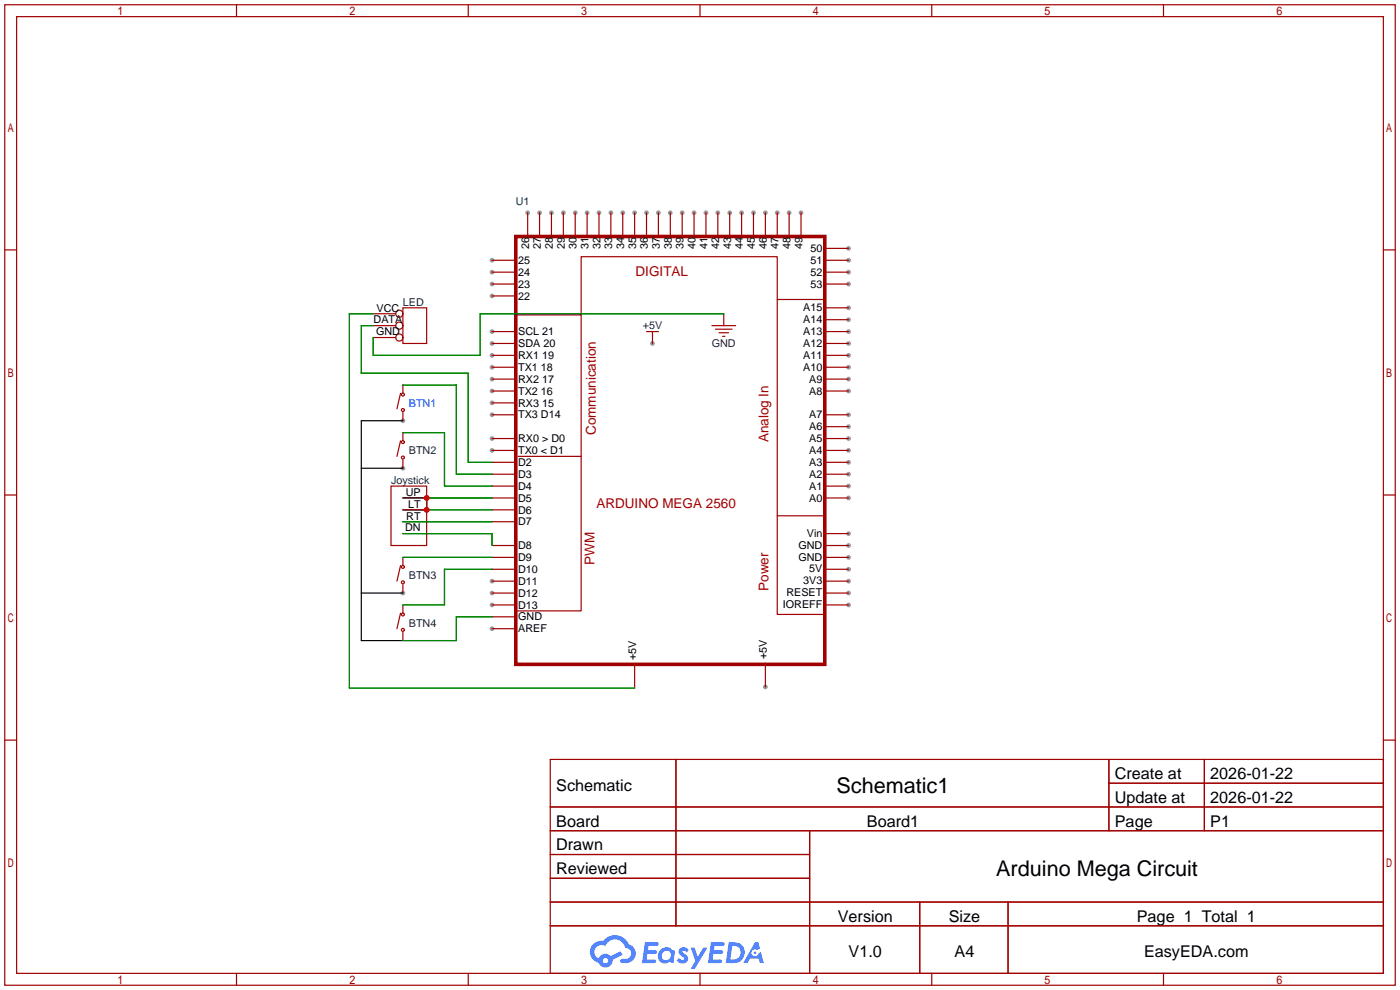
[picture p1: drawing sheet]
<svg xmlns="http://www.w3.org/2000/svg" width="299mm" height="212mm" viewBox="0 0 299 212" stroke-linecap="round" stroke-linejoin="round" font-family="sans-serif">
<g fill="#999">
<circle cx="181.4" cy="106.4" r=".51"/>
<circle cx="181.4" cy="103.9" r=".51"/>
<circle cx="181.4" cy="101.3" r=".51"/>
<circle cx="181.4" cy="98.8" r=".51"/>
<circle cx="181.4" cy="96.3" r=".51"/>
<circle cx="181.4" cy="93.7" r=".51"/>
<circle cx="181.4" cy="91.2" r=".51"/>
<circle cx="181.4" cy="88.6" r=".51"/>
<circle cx="181.4" cy="83.6" r=".51"/>
<circle cx="181.4" cy="81" r=".51"/>
<circle cx="181.4" cy="78.5" r=".51"/>
<circle cx="181.4" cy="75.9" r=".51"/>
<circle cx="181.4" cy="73.4" r=".51"/>
<circle cx="181.4" cy="70.9" r=".51"/>
<circle cx="181.4" cy="68.3" r=".51"/>
<circle cx="181.4" cy="65.8" r=".51"/>
<circle cx="105.2" cy="70.9" r=".51"/>
<circle cx="105.2" cy="73.4" r=".51"/>
<circle cx="105.2" cy="75.9" r=".51"/>
<circle cx="105.2" cy="78.5" r=".51"/>
<circle cx="105.2" cy="81" r=".51"/>
<circle cx="105.2" cy="83.6" r=".51"/>
<circle cx="105.2" cy="86.1" r=".51"/>
<circle cx="105.2" cy="88.6" r=".51"/>
<circle cx="105.2" cy="93.7" r=".51"/>
<circle cx="105.2" cy="96.3" r=".51"/>
<circle cx="105.2" cy="124.2" r=".51"/>
<circle cx="181.4" cy="116.6" r=".51"/>
<circle cx="181.4" cy="119.1" r=".51"/>
<circle cx="181.4" cy="121.7" r=".51"/>
<circle cx="181.4" cy="124.2" r=".51"/>
<circle cx="181.4" cy="126.7" r=".51"/>
<circle cx="181.4" cy="129.3" r=".51"/>
<circle cx="105.2" cy="58.2" r=".51"/>
<circle cx="105.2" cy="134.4" r=".51"/>
<circle cx="105.2" cy="129.3" r=".51"/>
<circle cx="105.2" cy="126.7" r=".51"/>
<circle cx="105.2" cy="60.7" r=".51"/>
<circle cx="105.2" cy="55.6" r=".51"/>
<circle cx="112.8" cy="45.5" r=".51"/>
<circle cx="115.3" cy="45.5" r=".51"/>
<circle cx="117.9" cy="45.5" r=".51"/>
<circle cx="181.4" cy="60.7" r=".51"/>
<circle cx="181.4" cy="55.6" r=".51"/>
<circle cx="181.4" cy="53.1" r=".51"/>
<circle cx="130.6" cy="45.5" r=".51"/>
<circle cx="133.1" cy="45.5" r=".51"/>
<circle cx="135.6" cy="45.5" r=".51"/>
<circle cx="138.2" cy="45.5" r=".51"/>
<circle cx="140.7" cy="45.5" r=".51"/>
<circle cx="143.3" cy="45.5" r=".51"/>
<circle cx="145.8" cy="45.5" r=".51"/>
<circle cx="148.3" cy="45.5" r=".51"/>
<circle cx="150.9" cy="45.5" r=".51"/>
<circle cx="153.4" cy="45.5" r=".51"/>
<circle cx="156" cy="45.5" r=".51"/>
<circle cx="158.5" cy="45.5" r=".51"/>
<circle cx="161" cy="45.5" r=".51"/>
<circle cx="120.4" cy="45.5" r=".51"/>
<circle cx="122.9" cy="45.5" r=".51"/>
<circle cx="171.2" cy="45.5" r=".51"/>
<circle cx="168.7" cy="45.5" r=".51"/>
<circle cx="166.1" cy="45.5" r=".51"/>
<circle cx="125.5" cy="45.5" r=".51"/>
<circle cx="128" cy="45.5" r=".51"/>
<circle cx="163.6" cy="45.5" r=".51"/>
<circle cx="105.2" cy="63.2" r=".51"/>
<circle cx="181.4" cy="58.2" r=".51"/>
<circle cx="181.4" cy="114" r=".51"/>
<circle cx="163.6" cy="146.8" r=".51"/>
<circle cx="86.1" cy="89.9" r=".51"/>
<circle cx="86.1" cy="100.1" r=".51"/>
<circle cx="86.1" cy="126.7" r=".51"/>
<circle cx="139.4" cy="73.4" r=".51"/>
</g>
<g fill="none" stroke="#a10000" stroke-width=".25">
<path d="M1 1h297.2v209.6h-297.2zM3.6 3.6h292.1v204.4h-292.1zM50.5 1v2.6M100.1 1v2.6M149.6 1v2.6M199.1 1v2.6M248.7 1v2.6M1 53.4h2.6M295.7 53.4h2.5M1 105.8h2.6M295.7 105.8h2.5M1 158.2h2.6"/>
<path d="M295.7 158.2h2.5M117.6 162.3h178.1v45.7h-178.1zM117.6 172.5h178.1M117.6 177.5h178.1M144.5 162.3v35.6M173 177.5v30.5M237 162.3v15.2M237 167.4h58.7M257.4 162.3v15.2M117.6 182.6h55.4M117.6 192.8h178.1M117.6 187.7h55.4"/>
<path d="M117.6 197.9h178.1M196.6 192.8v15.2M215.4 192.8v15.2M50.5 208v2.6M100.1 208v2.6M149.6 208v2.6M199.1 208v2.6M248.7 208v2.6"/>
</g>
<g fill="#5487ff">
<path d="M145.3 202.7a1.3 1.3 0 0 1 1.9 .3l-.4 .6a.54 .54 0 0 0-.9-.2l.1 .2a1.34 1.34 0 0 1 .9 1.8 1.47 1.47 0 0 1-2.3-.1l.5-.6 .8 .5a.31 .31 0 0 0 .4-.3 .31 .31 0 0 0-.3-.4 1.12 1.12 0 0 1-.7-1.8z"/>
<path d="M147.6 202.5h.9l.6 2 1.2-2h.9l-2.7 4.6h-.9l1-1.7z"/>
<path d="M137.8 201.4h1.7a1.31 1.31 0 0 1 1.2 .2 .4 .4 0 0 1-.3 .5l-1.8 .1-.1 .9h1.6a.4 .4 0 0 1 .4 .4 .4 .4 0 0 1-.5 .4h-1.6l-.2 1.2h1.4a.46 .46 0 0 1 .5 0 .46 .46 0 0 1 .1 .5l-.4 .2h-2.6z"/>
<path d="M151.9 201.4h1.7a1.32 1.32 0 0 1 1.2 .2 .39 .39 0 0 1-.3 .5l-1.8 .1-.1 .9h1.6a.4 .4 0 0 1 .4 .4 .4 .4 0 0 1-.4 .4h-1.7l-.2 1.2h1.4a.46 .46 0 0 1 .5 0 .46 .46 0 0 1 .1 .5l-.4 .2h-2.6z"/>
<path d="M161.3 201.4h.8l.3 1.3-.6 .4a.75 .75 0 0 0-1.1 .3 .75 .75 0 0 0 .5 1 .75 .75 0 0 0 .9-.7l.5-.2 .6 2.3h-.8l-.3-.9h-1.8l-.5 .9h-1z"/>
<path d="M155.7 201.4l-.6 4.4h1.5a2.27 2.27 0 0 0 2.6-2.2 2.27 2.27 0 0 0-2.7-2.2zM156.5 202.1a1.5 1.5 0 0 1 1.8 1.6 1.5 1.5 0 0 1-1.9 1.4h-.3z"/>
<path d="M141.2 203a1.6 1.6 0 0 0-.3 2.3 1.6 1.6 0 0 0 2.3 .2l.7 .3 .3-2.4-.1-.3-.5-.1a1.58 1.58 0 0 0-2.4 0zM141.8 203.5a.98 .98 0 0 1 1.6 .4 .98 .98 0 0 1-1.1 1.3 .94 .94 0 0 1-.9-.7 .94 .94 0 0 1 .4-1z"/>
<path d="M126.8 201.8a2.37 2.37 0 0 0 1.1 4 1.54 1.54 0 0 0 1.8 1 1.54 1.54 0 0 0 1.2-1.6l2.2-1.1-.5-.8-2 1a1.57 1.57 0 0 0-2.7 .5 1.5 1.5 0 0 1-.7-2.1 1.5 1.5 0 0 1 2.2-.5 2.23 2.23 0 0 1 2.3-1.4 2.23 2.23 0 0 1 2 1.8 1.16 1.16 0 0 1 1.2 1.1 1.16 1.16 0 0 1-1.1 1.2h-.7a.47 .47 0 0 0-.5 .4 .47 .47 0 0 0 .4 .5 2.17 2.17 0 0 0 2.5-.9 2.17 2.17 0 0 0-.3-2.7l-.8-.4a3.2 3.2 0 0 0-5.5-.7l-1.1 .1zM128.8 205.3a.6 .6 0 0 1 1.2 0 .6 .6 0 0 1-1.2 0z"/>
<circle cx="161.4" cy="203.6" r=".28"/>
</g>
<g fill="none" stroke="#a10000" stroke-width=".25">
<path d="M105.2 58.2h5M105.2 55.6h5M112.8 45.5v5M115.3 45.5v5M117.9 45.5v5M120.4 45.5v5M122.9 45.5v5M125.5 45.5v5M128 45.5v5M130.6 45.5v5M133.1 45.5v5M135.6 45.5v5"/>
<path d="M138.2 45.5v5M140.7 45.5v5M143.3 45.5v5M145.8 45.5v5M148.3 45.5v5M150.9 45.5v5M153.4 45.5v5M156 45.5v5M158.5 45.5v5M161 45.5v5M163.6 45.5v5M166.1 45.5v5"/>
<path d="M168.7 45.5v5M171.2 45.5v5M176.3 58.2h5.1M176.3 55.6h5.1M176.3 53.1h5.1M79.8 67.1h4.8M79.8 69.6h4.8M79.8 72.1h4.8M86.1 65.8h5.1v7.6h-5.1zM105.2 78.5h5M105.2 75.9h5M105.2 73.4h5"/>
<path d="M105.2 70.9h5M105.2 60.7h5M105.2 63.2h5M124.2 67.3v30.2M138.2 70.9h2.5M139.4 70.9v2.5M152.1 69.6h5.1M152.9 70.4h3.6M153.7 71.1h2M154.4 71.9h.5M154.7 67.1v2.5M166.1 64v-9.1h-41.9v12.4h-13.7"/>
<path d="M176 64h-9.9v46.2h9.9M176.3 78.5h5.1M176.3 75.9h5.1M176.3 73.4h5.1M176.3 70.9h5.1M176.3 68.3h5.1M176.3 65.8h5.1M176.3 60.7h5.1M85.6 84.1l-.8 3.3M85.6 94.2l-.8 3.3M86.1 82.3v1.8M86.1 88.1v1.8"/>
<path d="M86.1 92.5v1.7M86.1 98.3v1.8M105.2 98.8h5M105.2 96.3h5M105.2 93.7h5M105.2 88.6h5M105.2 83.6h5M105.2 81h5M105.2 86.1h5M110.7 97.5h13.5v33.1h-13.7M176.3 98.8h5.1M176.3 96.3h5.1"/>
<path d="M176.3 93.7h5.1M176.3 91.2h5.1M176.3 88.6h5.1M176.3 83.6h5.1M176.3 81h5.1M83.6 103.9h7.6v12.7h-7.6zM86.1 106.4h5.1M86.1 111.5h5.1M86.1 109h5.1M86.1 114h5.1M86.1 119.1v1.8M105.2 106.4h5"/>
<path d="M105.2 103.9h5M105.2 101.3h5M105.2 111.5h5M105.2 116.6h5M105.2 119.1h5M105.2 109h5M166.1 110.2v21.1h9.9M176.3 106.4h5.1M176.3 103.9h5.1M176.3 101.3h5.1M176.3 116.6h5.1M176.3 119.1h5.1"/>
<path d="M176.3 114h5.1M85.6 120.9l-.8 3.3M85.6 131.1l-.8 3.3M86.1 125v1.7M86.1 129.3v1.8M86.1 135.1v1.8M105.2 121.7h5M105.2 124.2h5M105.2 126.7h5M105.2 129.3h5M105.2 134.4h5M105.2 131.8h5"/>
<path d="M176.3 121.7h5.1M176.3 124.2h5.1M176.3 126.7h5.1M176.3 129.3h5.1M135.6 142v5.1M163.6 141.7v5.1"/>
<circle cx="85.3" cy="69.6" r=".76"/>
<circle cx="85.3" cy="67.1" r=".76"/>
<circle cx="85.3" cy="72.1" r=".76"/>
<circle cx="86.1" cy="94.5" r=".32"/>
<circle cx="86.1" cy="87.6" r=".32"/>
<circle cx="86.1" cy="97.8" r=".32"/>
<circle cx="86.1" cy="84.3" r=".32"/>
<circle cx="86.1" cy="131.3" r=".32"/>
<circle cx="86.1" cy="121.2" r=".32"/>
<circle cx="86.1" cy="124.5" r=".32"/>
<circle cx="86.1" cy="134.6" r=".32"/>
</g>
<path d="M110.2 50.5h66.1v91.5h-66.1z" fill="none" stroke="#a10000" stroke-width=".76"/>
<g fill="none" stroke="#008700" stroke-width=".25">
<path d="M79.8 67.1h-5.1v80h60.9M79.8 69.6h-2.6v10.2h22.9v19h5.1M154.7 67.1h-52.1v8.8h-22.8v-3.8M86.1 92.5h8.9v11.4h10.2M86.1 82.3h11.4v19h7.7M86.1 106.4h19.1M86.1 109h19.1M86.1 111.5h19.1M86.1 114h19.1v2.6M86.1 119.1h19.1M91.2 106.4v2.6M105.2 121.7h-10.2v7.6h-8.9"/>
<path d="M105.2 131.8h-7.7v5.1h-11.4"/>
</g>
<path d="M86.1 89.9h-8.9v47h8.9M77.2 100.1h8.9M77.2 126.7h8.9" fill="none" stroke="#000" stroke-width=".25"/>
<g fill="#c00">
<circle cx="91.2" cy="109" r=".63"/>
<circle cx="91.2" cy="106.4" r=".63"/>
</g>
<g font-size="4.6">
<text x="178.8" y="169.4">Schematic1</text>
<text x="212.9" y="187.2">Arduino Mega Circuit</text>
</g>
<g font-size="3.5">
<text x="238.3" y="166.5">Create at</text>
<text x="258.7" y="166.5">2026-01-22</text>
<text x="118.9" y="169.1">Schematic</text>
<text x="238.3" y="171.6">Update at</text>
<text x="258.7" y="171.6">2026-01-22</text>
<text x="118.9" y="176.7">Board</text>
<text x="185.3" y="176.7">Board1</text>
<text x="238.3" y="176.7">Page</text>
<text x="258.7" y="176.7">P1</text>
<text x="118.9" y="181.8">Drawn</text>
<text x="118.9" y="186.8">Reviewed</text>
<text x="179.1" y="197">Version</text>
<text x="202.8" y="197">Size</text>
<text x="243" y="197">Page 1 Total 1</text>
<text x="181.4" y="204.6">V1.0</text>
<text x="204" y="204.6">A4</text>
<text x="244.5" y="204.6">EasyEDA.com</text>
</g>
<g font-size="2.9" fill="#a00000">
<text x="135.8" y="59">DIGITAL</text>
<text x="127.3" y="93" transform="rotate(-90 127.3 93)">Communication</text>
<text x="164.3" y="94.6" transform="rotate(-90 164.3 94.6)">Analog In</text>
<text x="127.5" y="108.6">ARDUINO MEGA 2560</text>
<text x="127.1" y="120.7" transform="rotate(-90 127.1 120.7)">PWM</text>
<text x="164.3" y="126.3" transform="rotate(-90 164.3 126.3)">Power</text>
</g>
<g font-size="2.3" fill="#000080">
<text x="110.2" y="43.7">U1</text>
<text x="86.1" y="65.3">LED</text>
<text x="137.4" y="70.4">+5V</text>
<text x="152.1" y="74.2">GND</text>
<text x="87.4" y="97.1">BTN2</text>
<text x="83.6" y="103.4">Joystick</text>
<text x="87.4" y="123.7">BTN3</text>
<text x="87.4" y="133.9">BTN4</text>
</g>
<g font-size="2.3">
<text x="113.1" y="53.1" transform="rotate(-90 113.1 53.1)">26</text>
<text x="115.6" y="53.1" transform="rotate(-90 115.6 53.1)">27</text>
<text x="118.2" y="53.1" transform="rotate(-90 118.2 53.1)">28</text>
<text x="120.7" y="53.1" transform="rotate(-90 120.7 53.1)">29</text>
<text x="123.2" y="53.1" transform="rotate(-90 123.2 53.1)">30</text>
<text x="125.8" y="53.1" transform="rotate(-90 125.8 53.1)">31</text>
<text x="128.3" y="53.1" transform="rotate(-90 128.3 53.1)">32</text>
<text x="130.9" y="53.1" transform="rotate(-90 130.9 53.1)">33</text>
<text x="133.4" y="53.1" transform="rotate(-90 133.4 53.1)">34</text>
<text x="135.9" y="53.1" transform="rotate(-90 135.9 53.1)">35</text>
<text x="138.5" y="53.1" transform="rotate(-90 138.5 53.1)">36</text>
<text x="141" y="53.1" transform="rotate(-90 141 53.1)">37</text>
<text x="143.6" y="53.1" transform="rotate(-90 143.6 53.1)">38</text>
<text x="146.1" y="53.1" transform="rotate(-90 146.1 53.1)">39</text>
<text x="148.6" y="53.1" transform="rotate(-90 148.6 53.1)">40</text>
<text x="151.2" y="53.1" transform="rotate(-90 151.2 53.1)">41</text>
<text x="153.7" y="53.1" transform="rotate(-90 153.7 53.1)">42</text>
<text x="156.3" y="53.1" transform="rotate(-90 156.3 53.1)">43</text>
<text x="158.8" y="53.1" transform="rotate(-90 158.8 53.1)">44</text>
<text x="161.3" y="53.1" transform="rotate(-90 161.3 53.1)">45</text>
<text x="163.9" y="53.1" transform="rotate(-90 163.9 53.1)">46</text>
<text x="166.4" y="53.1" transform="rotate(-90 166.4 53.1)">47</text>
<text x="169" y="53.1" transform="rotate(-90 169 53.1)">48</text>
<text x="171.5" y="53.1" transform="rotate(-90 171.5 53.1)">49</text>
<text x="173.2" y="53.9">50</text>
<text x="110.7" y="59">24</text>
<text x="110.7" y="56.4">25</text>
<text x="173.2" y="56.4">51</text>
<text x="173.2" y="59">52</text>
<text x="110.7" y="61.5">23</text>
<text x="110.7" y="64">22</text>
<text x="173.2" y="61.5">53</text>
<text x="79.9" y="69.1">DATA</text>
<text x="80.4" y="71.7">GND</text>
<text x="80.5" y="66.6">VCC</text>
<text x="110.7" y="71.7">SCL 21</text>
<text x="171.7" y="71.7">A13</text>
<text x="171.7" y="69.1">A14</text>
<text x="171.7" y="66.6">A15</text>
<text x="110.7" y="74.2">SDA 20</text>
<text x="110.7" y="76.7">RX1 19</text>
<text x="171.7" y="76.7">A11</text>
<text x="171.7" y="74.2">A12</text>
<text x="110.7" y="79.3">TX1 18</text>
<text x="110.7" y="81.8">RX2 17</text>
<text x="171.7" y="79.3">A10</text>
<text x="172.9" y="81.8">A9</text>
<text x="110.7" y="84.4">TX2 16</text>
<text x="110.7" y="86.9">RX3 15</text>
<text x="110.7" y="89.4">TX3 D14</text>
<text x="172.9" y="89.4">A7</text>
<text x="172.9" y="84.4">A8</text>
<text x="110.7" y="94.5">RX0 &gt; D0</text>
<text x="172.9" y="94.5">A5</text>
<text x="172.9" y="92">A6</text>
<text x="110.7" y="97.1">TX0 &lt; D1</text>
<text x="110.7" y="99.6">D2</text>
<text x="172.9" y="99.6">A3</text>
<text x="172.9" y="97.1">A4</text>
<text x="86.7" y="106">UP</text>
<text x="110.7" y="102.1">D3</text>
<text x="110.7" y="104.7">D4</text>
<text x="110.7" y="107.2">D5</text>
<text x="172.9" y="107.2">A0</text>
<text x="172.9" y="104.7">A1</text>
<text x="172.9" y="102.1">A2</text>
<text x="86.6" y="113.6">DN</text>
<text x="86.8" y="111">RT</text>
<text x="87.2" y="108.5">LT</text>
<text x="110.7" y="112.3">D7</text>
<text x="110.7" y="109.8">D6</text>
<text x="110.7" y="117.4">D8</text>
<text x="110.7" y="119.9">D9</text>
<text x="170.6" y="117.3">GND</text>
<text x="170.6" y="119.8">GND</text>
<text x="172.4" y="114.7">Vin</text>
<text x="110.7" y="122.5">D10</text>
<text x="110.7" y="125">D11</text>
<text x="171.7" y="124.9">3V3</text>
<text x="172.9" y="122.3">5V</text>
<text x="110.7" y="130.1">D13</text>
<text x="110.7" y="127.5">D12</text>
<text x="167.3" y="130">IOREFF</text>
<text x="168.1" y="127.4">RESET</text>
<text x="110.7" y="135.2">AREF</text>
<text x="110.7" y="132.6">GND</text>
<text x="135.9" y="141.1" transform="rotate(-90 135.9 141.1)">+5V</text>
<text x="163.9" y="140.8" transform="rotate(-90 163.9 140.8)">+5V</text>
</g>
<text font-size="2.3" fill="#00f" x="87.4" y="86.9">BTN1</text>
</svg>
